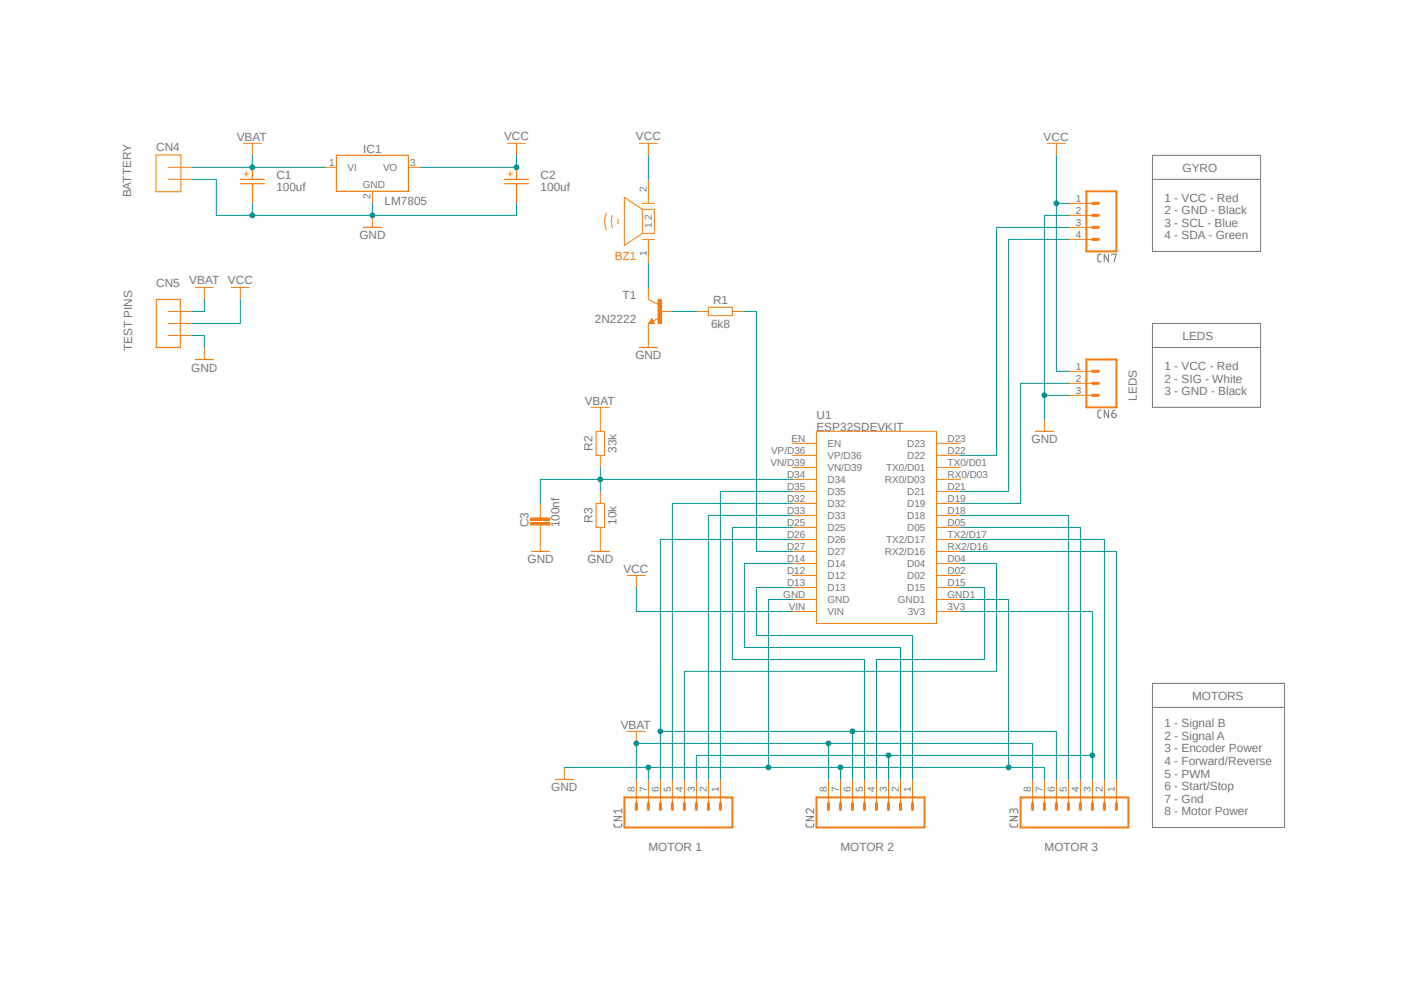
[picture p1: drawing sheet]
<svg xmlns="http://www.w3.org/2000/svg" width="297mm" height="210mm" viewBox="0 0 297 210" stroke-linecap="round" stroke-linejoin="round" font-family="sans-serif">
<path d="M25.1 27l246.8 153.7M271.9 27l-246.8 153.7" fill="none" stroke="#fff" stroke-width=".21"/>
<g fill="none" stroke="#757575" stroke-width=".21">
<path d="M243.8 32.9h22.9v20.3h-22.9zM243.8 37.9h22.9M233 53.8h-.6l-.2 .3 .1 1.1 .7 .2M234.5 53.8v1.6l-.9-1.6v1.6M235.2 53.9v-.1h.9l-.4 1.6M243.8 68.4h22.9v17.7h-22.9zM243.8 73.5h22.9M233 86.7l-.6 .1-.2 .3 .1 1.1 .7 .2M234.5 86.7v1.7l-.9-1.7v1.7M235.2 87.5h.6a.46 .46 0 0 1 .3 .5 .46 .46 0 0 1-.5 .4 .46 .46 0 0 1-.4-.5zM235.9 86.7a.72 .72 0 0 0-.7 .8M243.8 144.5h27.9v30.5h-27.9z"/>
<path d="M243.8 149.6h27.9M129.9 174.2v.6l.4 .1h1l.2-.3v-.4M129.9 172.7h1.6l-1.6 .9h1.6M131.5 171.1v.9M131.5 171.5h-1.6l.4 .5M170.5 174.2l.1 .6 .3 .1h1.1l.1-.7M170.5 172.7h1.6l-1.6 .9h1.6M172.1 171.1v.9l-.9-.8a.45 .45 0 0 0-.7 .1 .45 .45 0 0 0 .4 .7M213.7 174.2v.6l.3 .1h1.1l.2-.1v-.6M213.7 172.7h1.6l-1.6 .9h1.6M214.4 171.5a.47 .47 0 0 1 .4-.4 .47 .47 0 0 1 .5 .4v.5M214.4 171.8v-.4a.36 .36 0 0 0-.4-.3 .36 .36 0 0 0-.3 .3v.6"/>
</g>
<path d="M50.8 37.9h5.1M50.8 38.9h5.1M53.4 35.4v2.5M53.4 38.9v4.1M71.2 32.9h15.2v7.6h-15.2zM106.7 37.9h5.1M106.7 38.9h5.1M109.3 35.4v2.5M109.3 38.9v4.1M137.9 67.9l-.1 .3h.4l-.3-.6-.5 .7h.8" fill="none" stroke="#f57c10" stroke-width=".25"/>
<g fill="none" stroke="#f57c10" stroke-width=".21">
<path d="M51.5 30.3h3.8M53.4 30.3v2.6M68.6 35.4h2.6M86.4 35.4h2.5M137.2 37.9v5.1M78.8 40.5v2.5M128.3 45a4.6 4.6 0 0 0 0 3.6M129.5 45.6a3.3 3.3 0 0 0 0 2.5M130.8 46.3v1M135.9 44.3h2.5v5.1h-2.5M135.9 44.3v5.1M135.9 43h2.5"/>
<path d="M135.9 50.6h2.5M135.9 44.3l-3.8-2.6v10.2l3.8-2.5M137.2 50.6v5.1M137.2 63.3l2 1M137.9 67.4l.5 1h-1.2zM139.4 67.3l-1.2 .6"/>
</g>
<path d="M139.2 63.3h.8v5.1h-.8z" fill-rule="evenodd" fill="#f57c10"/>
<g fill="none" stroke="#f57c10" stroke-width=".21">
<path d="M137.2 60.8v2.5M137.2 68.4v2.6M139.2 63.3h.8v5.1h-.8zM139.7 65.9h2.5M147.3 65.9h2.6M149.9 65h5v1.8h-5zM154.9 65.9h2.6M125.1 86.1h3.8M126.1 91.2h1.8v5.1h-1.8zM127 86.1v5.1M127 96.3v2.5M126.1 106.5h1.8v5h-1.8z"/>
<path d="M127 103.9v2.6M127 111.5v2.6"/>
</g>
<path d="M112.3 110.5h4v.5h-4z" fill-rule="evenodd" fill="#f57c10"/>
<path d="M112.3 110.5h4v.5h-4z" fill="none" stroke="#f57c10" stroke-width=".21"/>
<path d="M112.3 109.5h4v.5h-4z" fill-rule="evenodd" fill="#f57c10"/>
<g fill="none" stroke="#f57c10" stroke-width=".21">
<path d="M33 32.8h5.3v7.8h-5.3zM35.6 35.4h5.1M35.6 37.9h5.1M107.4 30.3h3.8M109.3 30.3v2.6M135.3 30.3h3.8M137.2 30.3v2.6M221.6 30.3h3.8M223.5 30.3v2.6M78.8 45.6v2.5M226 43h5.1M226 45.6h5.1"/>
<path d="M226 48.1h5.1M226 50.6h5.1M35.6 65.9h5.1M35.6 68.4h5.1M35.6 71h5.1M41.3 60.8h3.8M43.2 60.8v2.5M43.2 73.5v2.5M48.9 60.8h3.8M50.8 60.8v2.5M137.2 71v2.5M226 78.5h5.1"/>
<path d="M167.6 93.8h5.1M167.6 96.3h5.1M167.6 98.8h5.1M172.7 91.2h25.4v40.7h-25.4zM198.1 93.8h5.1M198.1 96.3h5.1M198.1 98.8h5.1M220.9 88.7v2.5M226 81.1h5.1M226 83.6h5.1M112.3 109.5h4v.5h-4zM114.3 106.5v3"/>
<path d="M114.3 111v5.6M127 114.1v2.5M167.6 101.4h5.1M167.6 103.9h5.1M167.6 106.5h5.1M167.6 109h5.1M167.6 111.5h5.1M167.6 114.1h5.1M167.6 116.6h5.1M167.6 119.2h5.1M198.1 101.4h5.1M198.1 103.9h5.1"/>
<path d="M198.1 106.5h5.1M198.1 109h5.1M198.1 111.5h5.1M198.1 114.1h5.1M198.1 116.6h5.1M198.1 119.2h5.1M132.7 121.7h3.8M134.6 121.7v2.5M167.6 121.7h5.1M167.6 124.2h5.1M167.6 126.8h5.1M167.6 129.3h5.1"/>
<path d="M198.1 121.7h5.1M198.1 124.2h5.1M198.1 126.8h5.1M198.1 129.3h5.1M132.7 154.7h3.8M134.6 154.7v2.5M119.4 162.3v2.5M134.6 164.8v5.1M137.2 164.8v5.1M139.7 164.8v5.1M142.2 164.8v5.1M144.8 164.8v5.1"/>
<path d="M147.3 164.8v5.1M149.9 164.8v5.1M152.4 164.8v5.1M175.3 164.8v5.1M177.8 164.8v5.1M180.3 164.8v5.1M182.9 164.8v5.1M185.4 164.8v5.1M188 164.8v5.1M190.5 164.8v5.1M193 164.8v5.1M218.4 164.8v5.1"/>
<path d="M220.9 164.8v5.1M223.5 164.8v5.1M226 164.8v5.1M228.6 164.8v5.1M231.1 164.8v5.1M233.6 164.8v5.1M236.2 164.8v5.1"/>
</g>
<path d="M229.8 40.5h6.4v12.7h-6.4zM229.8 76h6.4v10.1h-6.4zM132.1 168.7h22.8v6.3h-22.8zM172.7 168.7h22.9v6.3h-22.9zM215.9 168.7h22.8v6.3h-22.8z" fill="none" stroke="#f57c10" stroke-width=".42"/>
<g fill="none" stroke="#f57c10" stroke-width=".64">
<path d="M231.1 45.6h1.3M231.1 43h1.3M231.1 48.1h1.3M231.1 50.6h1.3M231.1 78.5h1.3M231.1 81.1h1.3M231.1 83.6h1.3M134.6 169.9v1.3M137.2 169.9v1.3M139.7 169.9v1.3M142.2 169.9v1.3M144.8 169.9v1.3"/>
<path d="M147.3 169.9v1.3M149.9 169.9v1.3M152.4 169.9v1.3M175.3 169.9v1.3M177.8 169.9v1.3M180.3 169.9v1.3M182.9 169.9v1.3M185.4 169.9v1.3M188 169.9v1.3M190.5 169.9v1.3M193 169.9v1.3M218.4 169.9v1.3"/>
<path d="M220.9 169.9v1.3M223.5 169.9v1.3M226 169.9v1.3M228.6 169.9v1.3M231.1 169.9v1.3M233.6 169.9v1.3M236.2 169.9v1.3"/>
</g>
<path d="M76.9 48.1h3.8M33.1 63.3h5v10.2h-5zM41.3 76h3.8M135.3 73.5h3.8M219.1 91.2h3.7M112.4 116.6h3.8M125.1 116.6h3.8M117.5 164.8h3.8" fill="none" stroke="#f57c10" stroke-width=".25"/>
<path d="M40.7 37.9h5.1v7.7h63.5v-2.6M53.4 43v2.6" fill="none" stroke="#009292" stroke-width=".21"/>
<circle cx="53.4" cy="45.6" r=".51" fill="#009292"/>
<g fill="none" stroke="#009292" stroke-width=".21">
<path d="M78.8 43v2.6"/>
<circle cx="53.4" cy="45.6" r=".51"/>
</g>
<circle cx="78.8" cy="45.6" r=".51" fill="#009292"/>
<g fill="none" stroke="#009292" stroke-width=".21">
<path d="M40.7 71h2.5v2.5M119.4 162.3h58.4v2.5M137.2 162.3v2.5"/>
<circle cx="78.8" cy="45.6" r=".51"/>
</g>
<circle cx="137.2" cy="162.3" r=".51" fill="#009292"/>
<g fill="none" stroke="#009292" stroke-width=".21">
<path d="M177.8 162.3h43.1v2.5"/>
<circle cx="137.2" cy="162.3" r=".51"/>
</g>
<circle cx="177.8" cy="162.3" r=".51" fill="#009292"/>
<g fill="none" stroke="#009292" stroke-width=".21">
<path d="M167.6 126.8h-5v35.5"/>
<circle cx="177.8" cy="162.3" r=".51"/>
</g>
<circle cx="162.6" cy="162.3" r=".51" fill="#009292"/>
<g fill="none" stroke="#009292" stroke-width=".21">
<path d="M203.2 126.8h10.2v35.5"/>
<circle cx="162.6" cy="162.3" r=".51"/>
</g>
<circle cx="213.4" cy="162.3" r=".51" fill="#009292"/>
<g fill="none" stroke="#009292" stroke-width=".21">
<path d="M226 45.6h-5.1v43.1M220.9 83.6h5.1"/>
<circle cx="213.4" cy="162.3" r=".51"/>
</g>
<circle cx="220.9" cy="83.6" r=".51" fill="#009292"/>
<g fill="none" stroke="#009292" stroke-width=".21">
<path d="M40.7 35.4h27.9M53.4 32.9v2.5"/>
<circle cx="220.9" cy="83.6" r=".51"/>
</g>
<circle cx="53.4" cy="35.4" r=".51" fill="#009292"/>
<g fill="none" stroke="#009292" stroke-width=".21">
<path d="M43.2 63.3v2.6h-2.5M175.3 157.2v7.6M134.6 164.8v-7.6h83.8v7.6"/>
<circle cx="53.4" cy="35.4" r=".51"/>
</g>
<circle cx="175.3" cy="157.2" r=".51" fill="#009292"/>
<circle cx="175.3" cy="157.2" r=".51" fill="none" stroke="#009292" stroke-width=".21"/>
<circle cx="134.6" cy="157.2" r=".51" fill="#009292"/>
<g fill="none" stroke="#009292" stroke-width=".21">
<path d="M223.5 32.9v45.6h2.5M223.5 43h2.5"/>
<circle cx="134.6" cy="157.2" r=".51"/>
</g>
<circle cx="223.5" cy="43" r=".51" fill="#009292"/>
<g fill="none" stroke="#009292" stroke-width=".21">
<path d="M109.3 32.9v2.5h-20.4M50.8 63.3v5.1h-10.1M134.6 124.2v5.1h33"/>
<circle cx="223.5" cy="43" r=".51"/>
</g>
<circle cx="109.3" cy="35.4" r=".51" fill="#009292"/>
<g fill="none" stroke="#009292" stroke-width=".21">
<path d="M137.2 32.9v5M137.2 55.7v5.1M142.2 65.9h5.1M127 98.8v5.1"/>
<circle cx="109.3" cy="35.4" r=".51"/>
</g>
<circle cx="127" cy="101.4" r=".51" fill="#009292"/>
<g fill="none" stroke="#009292" stroke-width=".21">
<path d="M157.5 65.9h2.5v50.7h7.6M226 81.1h-10.1v25.4h-12.7M167.6 101.4h-53.3v5.1M203.2 116.6h33v48.2M203.2 114.1h30.4v50.7M203.2 129.3h27.9v35.5M231.1 159.8h-43.1v5"/>
<circle cx="127" cy="101.4" r=".51"/>
</g>
<circle cx="231.1" cy="159.8" r=".51" fill="#009292"/>
<g fill="none" stroke="#009292" stroke-width=".21">
<path d="M188 159.8h-40.7v5"/>
<circle cx="231.1" cy="159.8" r=".51"/>
</g>
<circle cx="188" cy="159.8" r=".51" fill="#009292"/>
<g fill="none" stroke="#009292" stroke-width=".21">
<path d="M167.6 114.1h-27.9v50.7"/>
<circle cx="188" cy="159.8" r=".51"/>
</g>
<circle cx="139.7" cy="154.7" r=".51" fill="#009292"/>
<g fill="none" stroke="#009292" stroke-width=".21">
<path d="M139.7 154.7h83.8v10.1M180.3 154.7v10.1"/>
<circle cx="139.7" cy="154.7" r=".51"/>
</g>
<circle cx="180.3" cy="154.7" r=".51" fill="#009292"/>
<g fill="none" stroke="#009292" stroke-width=".21">
<path d="M226 50.6h-12.6v53.3h-10.2M226 48.1h-15.2v48.2h-7.6M167.6 111.5h-12.7v28h28v25.3M167.6 109h-17.7v55.8M167.6 119.2h-10.1v17.7h33v27.9M167.6 103.9h-15.2v60.9M167.6 106.5h-25.4v58.3M203.2 111.5h25.4v53.3M203.2 109h22.8v55.8M203.2 119.2h7.6v22.8h-66v22.8M167.6 124.2h-7.6v10.2h33v30.4M203.2 124.2h5.1v15.3h-22.9v25.3"/>
<circle cx="180.3" cy="154.7" r=".51"/>
</g>
<g font-size="2.5" fill="#757575">
<text x="50.1" y="29.8">VBAT</text>
<text x="106.6" y="29.5">VCC</text>
<text x="134.5" y="29.5">VCC</text>
<text x="220.8" y="29.8">VCC</text>
<text x="33.1" y="31.8">CN4</text>
<text x="76.8" y="32.3">IC1</text>
<text x="27.7" y="41.7" transform="rotate(-90 27.7 41.7)">BATTERY</text>
<text x="58.5" y="40.5">100uf</text>
<text x="58.5" y="37.9">C1</text>
<text x="114.3" y="40.5">100uf</text>
<text x="114.3" y="37.9">C2</text>
<text x="250.2" y="36.4">GYRO</text>
<text x="81.3" y="43.3">LM7805</text>
<text x="246.3" y="42.6">1 - VCC - Red</text>
<text x="246.3" y="45.3">2 - GND - Black</text>
<text x="246.3" y="48">3 - SCL - Blue</text>
<text x="76" y="50.6">GND</text>
<text x="246.3" y="50.6">4 - SDA - Green</text>
<text x="33.1" y="60.8">CN5</text>
<text x="40" y="60">VBAT</text>
<text x="48.2" y="60">VCC</text>
<text x="131.7" y="63.3">T1</text>
<text x="150.8" y="64.2">R1</text>
<text x="125.9" y="68.4">2N2222</text>
<text x="150.4" y="69.3">6k8</text>
<text x="250.2" y="72">LEDS</text>
<text x="28" y="74.3" transform="rotate(-90 28 74.3)">TEST PINS</text>
<text x="134.4" y="76">GND</text>
<text x="40.5" y="78.6">GND</text>
<text x="246.3" y="78.3">1 - VCC - Red</text>
<text x="246.3" y="80.9">2 - SIG - White</text>
<text x="246.3" y="83.6">3 - GND - Black</text>
<text x="123.7" y="85.6">VBAT</text>
<text x="172.7" y="88.7">U1</text>
<text x="240.5" y="84.8" transform="rotate(-90 240.5 84.8)">LEDS</text>
<text x="125.4" y="95.3" transform="rotate(-90 125.4 95.3)">R2</text>
<text x="130.4" y="95.8" transform="rotate(-90 130.4 95.8)">33k</text>
<text x="172.7" y="91.2">ESP32SDEVKIT</text>
<text x="218.2" y="93.8">GND</text>
<text x="111.8" y="111.6" transform="rotate(-90 111.8 111.6)">C3</text>
<text x="118.4" y="111.6" transform="rotate(-90 118.4 111.6)">100nf</text>
<text x="125.4" y="110.6" transform="rotate(-90 125.4 110.6)">R3</text>
<text x="130.4" y="111" transform="rotate(-90 130.4 111)">10k</text>
<text x="111.6" y="119.2">GND</text>
<text x="124.2" y="119.2">GND</text>
<text x="131.9" y="121.2">VCC</text>
<text x="252.2" y="148.1">MOTORS</text>
<text x="131.3" y="154.2">VBAT</text>
<text x="246.3" y="153.8">1 - Signal B</text>
<text x="246.3" y="156.5">2 - Signal A</text>
<text x="246.3" y="159.1">3 - Encoder Power</text>
<text x="246.3" y="161.8">4 - Forward/Reverse</text>
<text x="116.6" y="167.4">GND</text>
<text x="246.3" y="164.5">5 - PWM</text>
<text x="246.3" y="167.1">6 - Start/Stop</text>
<text x="246.3" y="169.8">7 - Gnd</text>
<text x="246.3" y="172.5">8 - Motor Power</text>
<text x="137.2" y="180.1">MOTOR 1</text>
<text x="177.8" y="180.1">MOTOR 2</text>
<text x="221" y="180.1">MOTOR 3</text>
</g>
<g font-size="2.5" fill="#f57c10">
<text x="51.4" y="37.7">+</text>
<text x="107.2" y="37.7">+</text>
<text x="130.1" y="54.9">BZ1</text>
</g>
<g font-size="2.1" fill="#757575">
<text x="69.6" y="35.1">1</text>
<text x="86.7" y="35.1">3</text>
<text x="73.5" y="36.2">VI</text>
<text x="76.8" y="39.7">GND</text>
<text x="81" y="36.2">VO</text>
<text x="136.8" y="40.7" transform="rotate(-90 136.8 40.7)">2</text>
<text x="78.4" y="42" transform="rotate(-90 78.4 42)">2</text>
<text x="137.9" y="46.5" transform="rotate(-90 137.9 46.5)">2</text>
<text x="227.6" y="42.7">1</text>
<text x="227.6" y="45.2">2</text>
<text x="227.6" y="47.8">3</text>
<text x="137.9" y="48.3" transform="rotate(-90 137.9 48.3)">1</text>
<text x="227.6" y="50.3">4</text>
<text x="136.8" y="54.1" transform="rotate(-90 136.8 54.1)">1</text>
<text x="227.6" y="78.2">1</text>
<text x="227.6" y="80.7">2</text>
<text x="227.6" y="83.3">3</text>
<text x="163.1" y="96">VP/D36</text>
<text x="167.5" y="93.4">EN</text>
<text x="175" y="94.5">EN</text>
<text x="191.9" y="94.5">D23</text>
<text x="200.4" y="93.4">D23</text>
<text x="200.4" y="96">D22</text>
<text x="163" y="98.5">VN/D39</text>
<text x="166.5" y="101">D34</text>
<text x="175" y="97.1">VP/D36</text>
<text x="175" y="99.6">VN/D39</text>
<text x="187.5" y="99.6">TX0/D01</text>
<text x="191.9" y="97.1">D22</text>
<text x="200.4" y="98.5">TX0/D01</text>
<text x="200.4" y="101">RX0/D03</text>
<text x="166.5" y="103.6">D35</text>
<text x="166.5" y="106.1">D32</text>
<text x="175" y="102.2">D34</text>
<text x="175" y="104.7">D35</text>
<text x="175" y="107.2">D32</text>
<text x="187.2" y="102.2">RX0/D03</text>
<text x="191.9" y="104.7">D21</text>
<text x="191.9" y="107.2">D19</text>
<text x="200.4" y="103.6">D21</text>
<text x="200.4" y="106.1">D19</text>
<text x="166.5" y="108.7">D33</text>
<text x="166.5" y="111.2">D25</text>
<text x="166.5" y="113.7">D26</text>
<text x="175" y="109.8">D33</text>
<text x="175" y="112.3">D25</text>
<text x="191.9" y="109.8">D18</text>
<text x="191.9" y="112.3">D05</text>
<text x="200.4" y="108.7">D18</text>
<text x="200.4" y="111.2">D05</text>
<text x="200.4" y="113.7">TX2/D17</text>
<text x="166.5" y="116.3">D27</text>
<text x="166.5" y="118.8">D14</text>
<text x="175" y="114.9">D26</text>
<text x="175" y="117.4">D27</text>
<text x="175" y="119.9">D14</text>
<text x="187.2" y="117.4">RX2/D16</text>
<text x="187.5" y="114.9">TX2/D17</text>
<text x="191.9" y="119.9">D04</text>
<text x="200.4" y="116.3">RX2/D16</text>
<text x="200.4" y="118.8">D04</text>
<text x="166.5" y="121.3">D12</text>
<text x="166.5" y="123.9">D13</text>
<text x="175" y="122.5">D12</text>
<text x="175" y="125">D13</text>
<text x="191.9" y="122.5">D02</text>
<text x="191.9" y="125">D15</text>
<text x="200.4" y="121.3">D02</text>
<text x="200.4" y="123.9">D15</text>
<text x="165.7" y="126.4">GND</text>
<text x="166.9" y="128.9">VIN</text>
<text x="175" y="127.6">GND</text>
<text x="175" y="130.1">VIN</text>
<text x="189.9" y="127.6">GND1</text>
<text x="192" y="130.1">3V3</text>
<text x="200.4" y="126.4">GND1</text>
<text x="200.4" y="128.9">3V3</text>
<text x="134.3" y="167.6" transform="rotate(-90 134.3 167.6)">8</text>
<text x="136.8" y="167.6" transform="rotate(-90 136.8 167.6)">7</text>
<text x="139.4" y="167.6" transform="rotate(-90 139.4 167.6)">6</text>
<text x="141.9" y="167.6" transform="rotate(-90 141.9 167.6)">5</text>
<text x="144.4" y="167.6" transform="rotate(-90 144.4 167.6)">4</text>
<text x="147" y="167.6" transform="rotate(-90 147 167.6)">3</text>
<text x="149.5" y="167.6" transform="rotate(-90 149.5 167.6)">2</text>
<text x="152.1" y="167.6" transform="rotate(-90 152.1 167.6)">1</text>
<text x="174.9" y="167.6" transform="rotate(-90 174.9 167.6)">8</text>
<text x="177.5" y="167.6" transform="rotate(-90 177.5 167.6)">7</text>
<text x="180" y="167.6" transform="rotate(-90 180 167.6)">6</text>
<text x="182.5" y="167.6" transform="rotate(-90 182.5 167.6)">5</text>
<text x="185" y="167.6" transform="rotate(-90 185 167.6)">4</text>
<text x="187.6" y="167.6" transform="rotate(-90 187.6 167.6)">3</text>
<text x="190.1" y="167.6" transform="rotate(-90 190.1 167.6)">2</text>
<text x="192.7" y="167.6" transform="rotate(-90 192.7 167.6)">1</text>
<text x="218.1" y="167.6" transform="rotate(-90 218.1 167.6)">8</text>
<text x="220.6" y="167.6" transform="rotate(-90 220.6 167.6)">7</text>
<text x="223.1" y="167.6" transform="rotate(-90 223.1 167.6)">6</text>
<text x="225.7" y="167.6" transform="rotate(-90 225.7 167.6)">5</text>
<text x="228.2" y="167.6" transform="rotate(-90 228.2 167.6)">4</text>
<text x="230.8" y="167.6" transform="rotate(-90 230.8 167.6)">3</text>
<text x="233.3" y="167.6" transform="rotate(-90 233.3 167.6)">2</text>
<text x="235.8" y="167.6" transform="rotate(-90 235.8 167.6)">1</text>
</g>
</svg>
